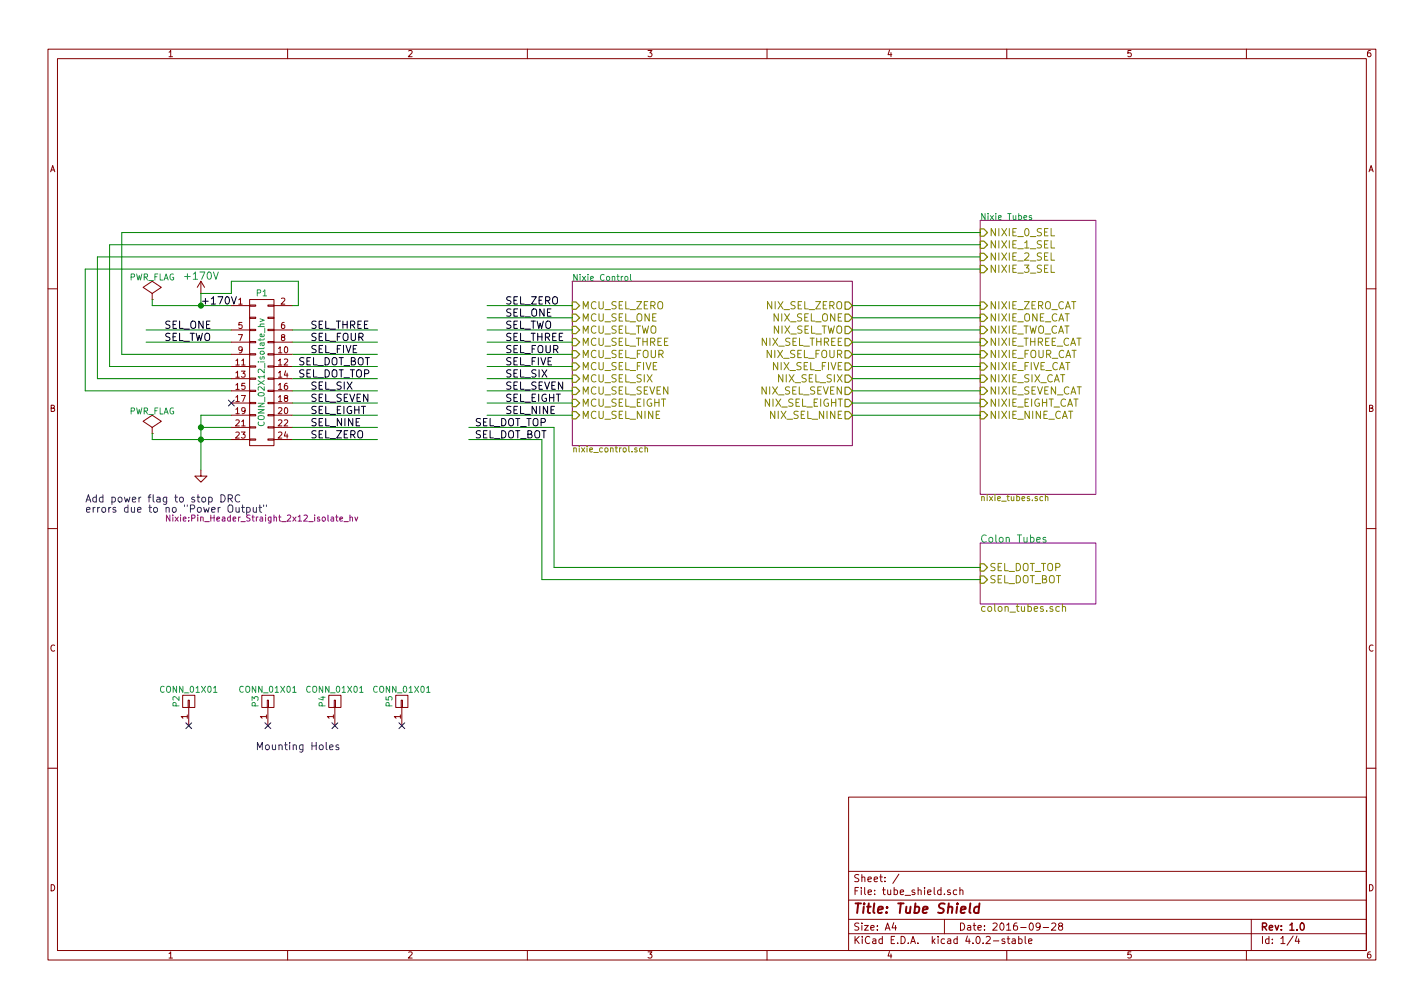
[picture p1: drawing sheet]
<svg xmlns="http://www.w3.org/2000/svg" width="297mm" height="210mm" viewBox="0 0 297 210" stroke-linecap="round" stroke-linejoin="round" font-family="sans-serif">
<g fill="none" stroke="#840000" stroke-width=".21">
<path d="M10 10.3h277v189.9h-277zM12 12.2h273v186.1h-273zM60 10.3v1.9M110 10.3v1.9M160 10.3v1.9M210 10.3v1.9M260 10.3v1.9M41.9 58.7l-.8 1.2M41.9 58.7v2.5M41.9 58.7l.8 1.2M10 60.2h2M31.7 62.5h.1"/>
<path d="M31.7 61.2l2-1.3-2-1.2-1.9 1.2 1.9 1.3v1.3M48.3 63.7h3.8M48.3 68.8h3.8M48.3 71.4h3.8M48.3 73.9h3.8M48.3 76.4h3.8M48.3 79h3.8M52.1 78.9h1.2v.2h-1.2zM52.1 76.3h1.2v.3h-1.2zM52.1 73.8h1.2v.2h-1.2zM52.1 71.2h1.2v.3h-1.2zM52.1 68.7h1.2v.3h-1.2z"/>
<path d="M52.1 66.2h1.2v.2h-1.2zM52.1 63.6h1.2v.3h-1.2zM52.1 62.5h5v30.5h-5zM55.9 78.9h1.2v.2h-1.2zM55.9 76.3h1.2v.3h-1.2zM55.9 73.8h1.2v.2h-1.2zM55.9 71.2h1.2v.3h-1.2zM55.9 68.7h1.2v.3h-1.2zM55.9 66.2h1.2v.2h-1.2zM55.9 63.6h1.2v.3h-1.2zM57.1 63.7h3.9M57.1 68.8h3.9"/>
<path d="M57.1 71.4h3.9M57.1 73.9h3.9M57.1 76.4h3.9M57.1 79h3.9M285 60.2h2M31.7 90.4h.1M31.7 89.1l2-1.2-2-1.3-1.9 1.3 1.9 1.2v1.3M41.9 98v1.3h1.3l-1.3 1.3-1.3-1.3h1.3M48.3 86.6h3.8M48.3 89.1h3.8M48.3 91.7h3.8M48.3 81.5h3.8"/>
<path d="M48.3 84.1h3.8M52.1 91.6h1.2v.2h-1.2zM52.1 89h1.2v.3h-1.2zM52.1 86.5h1.2v.2h-1.2zM52.1 83.9h1.2v.3h-1.2zM52.1 81.4h1.2v.3h-1.2zM55.9 91.6h1.2v.2h-1.2zM55.9 89h1.2v.3h-1.2zM55.9 86.5h1.2v.2h-1.2zM55.9 83.9h1.2v.3h-1.2zM55.9 81.4h1.2v.3h-1.2zM57.1 86.6h3.9"/>
<path d="M57.1 89.1h3.9M57.1 91.7h3.9M57.1 81.5h3.9M57.1 84.1h3.9M10 110.3h2M285 110.3h2M38.1 145h2.5v2.6h-2.5zM39.2 146h.3v1.6h-.3zM39.4 147.6v3.8M54.6 145h2.5v2.6h-2.5zM55.8 146h.2v1.6h-.2zM55.9 147.6v3.8"/>
<path d="M68.6 145h2.5v2.6h-2.5zM69.7 146h.3v1.6h-.3zM69.8 147.6v3.8M82.5 145h2.6v2.6h-2.6zM83.7 146h.2v1.6h-.2zM83.8 147.6v3.8M10 160.2h2M177 166.3h108v32h-108zM285 160.2h2M60 198.3v1.9M110 198.3v1.9M160 198.3v1.9"/>
<path d="M177 194.8h108M177 191.8h108M177 187.8h108M177 181.8h108M186.4 192.5l-.3 1h.9M186.8 193v1M187.5 182.3l-1.3 2M197 191.8v3M198.2 185.7l-.3-.1-.3 .2 .1 .2 .5 .2v.3h-.6M199.6 185.7l-.5-.1-.2 .3v.6l.2 .1 .5-.1M200.2 185.7l.2-.1 .4 .1 .1 .9M200.2 185.1v1.5"/>
<path d="M209.6 195.9l-.4-.1-.2 .2 .1 .3 .5 .1v.3h-.6M210 198.3v1.9M210.1 195.8h.5M210.3 195.3v1.3l.3 .2M211.2 195.9h.5l.1 .9M211.8 196.2l-.5 .1-.2 .2 .2 .3 .5-.1M212.5 195.9l.4-.1 .3 .3-.1 .6h-.6M212.5 195.3v1.5M213.8 195.3v1.3l.2 .2M214.6 196.3l.7-.1-.1-.3-.4-.1-.2 .2v.7h.6M217 193.2l-.3 .3h-.3l-.3-.3v-.4l.3-.3h.3l.3 .3a1.01 1.01 0 0 1-.5 1.2h-.2M217.6 193.5h1.1"/>
<path d="M219.4 192.7l.6-.2 .2 .5-.9 1h.9M221.1 193.2l-.3-.3 .1-.2 .2-.2 .4 .1 .2 .2-.1 .2-.5 .2-.3 .3v.2l.3 .3h.3l.3-.3v-.2l-.3-.3M260 198.3v1.9M261 191.8v6.5M269.7 195.2l-1.2 2M270.5 195.2l-.3 1.1h.9M270.9 195.8v1"/>
</g>
<path d="M271.3 192.7l.3-.2a.8 .8 0 0 1 .5 .8 .8 .8 0 0 1-.5 .7l-.4-.5z" fill="none" stroke="#840000" stroke-width=".3"/>
<path d="M204.2 189.2l-.2-.1a.67 .67 0 0 0-.8 .4v.8l.3 .1 .6-.1M204.3 188.4l-.2 2" fill="none" stroke="#840000" stroke-width=".41"/>
<path d="M119.4 58.7h58.4v34.3h-58.4zM204.5 46h24.1v57.1h-24.1zM35.4 107.4v1.3l-.7-1.3v1.3M70.9 108.3l.6-.2-.1-.2-.3-.1-.2 .2v.6h.5M71.7 108.8h1M73 108l.2-.2 .3 .1v.8M73 107.4v1.3M74 107.8l.3 .9 .3-.9M204.5 113.3h24.1v12.7h-24.1z" fill="none" stroke="#840084" stroke-width=".21"/>
<path d="M130.4 57.8l.3-.1 .3 .2v.4l-.3 .2-.3-.1zM131.5 57.2v1.1l.2 .2M215.2 45h-.3l-.2 .1v.2l.5 .1v.3h-.5M54.3 66.5l.8 .3-.8 .3M53.9 88a.56 .56 0 0 0 .6 .8 .56 .56 0 0 0 .5-.8M218.1 112.2l-.3-.1-.2 .2v.2l.5 .2v.3h-.5" fill="none" stroke="#008484" stroke-width=".21"/>
<path d="M134 93.5l-.4-.1-.2 .3 .1 .5h.5M134.5 93.5l.2-.1 .3 .1 .1 .8M134.5 93v1.3M217.5 103.7l-.4-.1-.2 .2 .1 .6h.5M218.1 103.7l.1-.1 .3 .1 .1 .7M218.1 103.2v1.2M221 126.6l-.5-.1-.3 .3 .2 .7h.6M221.6 126.7l.1-.1a.36 .36 0 0 1 .6 .1v.8M221.6 126v1.5" fill="none" stroke="#848400" stroke-width=".21"/>
<g fill="none" stroke="#848400" stroke-width=".25">
<path d="M204.5 47.7h.7l.8 .8-.8 .8h-.7zM204.5 50.3h.7l.8 .7-.8 .8h-.7zM204.5 52.8h.7l.8 .8-.8 .8h-.7zM204.5 55.4h.7l.8 .7-.8 .8h-.7zM119.4 63h.7l.8 .7-.8 .8h-.7zM119.4 65.5h.7l.8 .8-.8 .8h-.7zM119.4 68.1h.7l.8 .7-.8 .8h-.7zM119.4 70.6h.7l.8 .8-.8 .7h-.7zM119.4 73.1h.7l.8 .8-.8 .8h-.7zM119.4 75.7h.7l.8 .7-.8 .8h-.7zM119.4 78.2h.7l.8 .8-.8 .8h-.7zM176.3 63h.7l.8 .7-.8 .8h-.7z"/>
<path d="M176.3 65.5h.7l.8 .8-.8 .8h-.7zM176.3 68.1h.7l.8 .7-.8 .8h-.7zM176.3 70.6h.7l.8 .8-.8 .7h-.7zM176.3 73.1h.7l.8 .8-.8 .8h-.7zM176.3 75.7h.7l.8 .7-.8 .8h-.7zM176.3 78.2h.7l.8 .8-.8 .8h-.7zM204.5 65.5h.7l.8 .8-.8 .8h-.7zM204.5 68.1h.7l.8 .7-.8 .8h-.7zM204.5 70.6h.7l.8 .8-.8 .7h-.7zM204.5 73.1h.7l.8 .8-.8 .8h-.7zM204.5 75.7h.7l.8 .7-.8 .8h-.7zM204.5 78.2h.7l.8 .8-.8 .8h-.7z"/>
<path d="M204.5 63h.7l.8 .7-.8 .8h-.7zM119.4 80.8h.7l.8 .7-.8 .8h-.7zM119.4 83.3h.7l.8 .8-.8 .7h-.7zM119.4 85.8h.7l.8 .8-.8 .8h-.7zM176.3 80.8h.7l.8 .7-.8 .8h-.7zM176.3 83.3h.7l.8 .8-.8 .7h-.7zM176.3 85.8h.7l.8 .8-.8 .8h-.7zM204.5 80.8h.7l.8 .7-.8 .8h-.7zM204.5 83.3h.7l.8 .8-.8 .7h-.7zM204.5 85.8h.7l.8 .8-.8 .8h-.7zM204.5 117.6h.7l.8 .8-.8 .7h-.7zM204.5 120.1h.7l.8 .8-.8 .8h-.7z"/>
</g>
<g fill="none" stroke="#008400" stroke-width=".21">
<path d="M204.5 56.1h-186.7v25.4h30.5M204.5 53.6h-184.2v25.4h28M204.5 51h-181.6v25.4h25.4M204.5 48.5h-179.1v25.4h22.9M30.5 71.4h17.8M30.5 68.8h17.8M31.7 62.5v1.2h16.6M41.9 63.7v-2.5h6.4v-2.5h13.9v5h-1.2M61 79h17.7M61 76.4h17.7M61 73.9h17.7M61 71.4h17.7"/>
<path d="M61 68.8h17.7M101.6 79h17.8M101.6 76.4h17.8M101.6 73.9h17.8M101.6 71.4h17.8M101.6 68.8h17.8M101.6 66.3h17.8M101.6 63.7h17.8M177.8 79h26.7M177.8 76.4h26.7M177.8 73.9h26.7M177.8 71.4h26.7"/>
<path d="M177.8 68.8h26.7M177.8 66.3h26.7M177.8 63.7h26.7M31.7 90.4v1.3h16.6M41.9 89.1h6.4M48.3 86.6h-6.4v11.4M61 86.6h17.7M61 84.1h17.7M61 81.5h17.7M61 89.1h17.7M61 91.7h17.7M97.8 89.1h17.8v29.3h88.9"/>
<path d="M97.8 91.7h15.2v29.2h91.5M101.6 86.6h17.8M101.6 84.1h17.8M101.6 81.5h17.8M177.8 86.6h26.7M177.8 84.1h26.7M177.8 81.5h26.7"/>
</g>
<g fill="#008400" stroke="#008400" stroke-width=".25">
<circle cx="41.9" cy="91.7" r=".51"/>
<circle cx="41.9" cy="89.1" r=".51"/>
</g>
<path d="M47.7 83.5l1.2 1.2M48.9 83.5l-1.2 1.2M38.8 150.8l1.2 1.2M40 150.8l-1.2 1.2M55.3 150.8l1.2 1.2M56.5 150.8l-1.2 1.2M69.2 150.8l1.3 1.2M70.5 150.8l-1.3 1.2M83.2 150.8l1.2 1.2M84.4 150.8l-1.2 1.2" fill="none" stroke="#000084" stroke-width=".21"/>
<g fill="none" stroke="#0000c2" stroke-width=".21">
<path d="M46.1 103.2a.77 .77 0 0 1 .9 .8 .77 .77 0 0 1-.9 .7zM47.6 104l.7-.1 .2-.2-.1-.4-.2-.1h-.6v1.5M47.6 105.6a.5 .5 0 0 1 .6-.3 .5 .5 0 0 1 .4 .5l-.1 .8-.3 .3a.53 .53 0 0 1-.7-.6zM48 104l.5 .7M49.2 105.8l.1 1 .4 .1 .2-.2M49.9 105.8v1.1M50 103.3a.72 .72 0 0 0-1 .5 .72 .72 0 0 0 .7 .9l.3-.1M50.4 105.8h.6M50.6 105.3v1.3l.4 .3M51.5 105.9l.4-.1 .3 .3-.2 .7h-.5M51.5 105.8v1.6M52.8 105.8l.1 1 .4 .1 .2-.2"/>
<path d="M53.5 105.8v1.1M54 105.8h.6M54.2 105.3v1.3l.4 .3M55 105.3v.3M55.6 105.3v.3M68.8 155.9l.7-.2-.1-.3h-.4l-.2 .2v.7h.6M70.6 155.4h-.3l-.2 .2v.2l.5 .2v.3h-.5"/>
</g>
<path d="M48.3 61.9l.5 1.5 .5-1.5" fill="none" stroke="#000" stroke-width=".21"/>
<text font-size="2.8" fill="#840000" x="178" y="190.5">Title: Tube Shield</text>
<g font-size="2.1" fill="#848400">
<text x="206.4" y="49.3">NIXIE_0_SEL</text>
<text x="206.4" y="51.8">NIXIE_1_SEL</text>
<text x="206.4" y="54.4">NIXIE_2_SEL</text>
<text x="206.4" y="56.9">NIXIE_3_SEL</text>
<text x="121.3" y="64.5">MCU_SEL_ZERO</text>
<text x="159.9" y="64.5">NIX_SEL_ZERO</text>
<text x="206.4" y="64.5">NIXIE_ZERO_CAT</text>
<text x="121.3" y="67.1">MCU_SEL_ONE</text>
<text x="121.3" y="69.6">MCU_SEL_TWO</text>
<text x="160.9" y="69.6">NIX_SEL_TWO</text>
<text x="161.2" y="67.1">NIX_SEL_ONE</text>
<text x="206.4" y="67.1">NIXIE_ONE_CAT</text>
<text x="206.4" y="69.6">NIXIE_TWO_CAT</text>
<text x="121.3" y="72.1">MCU_SEL_THREE</text>
<text x="121.3" y="74.7">MCU_SEL_FOUR</text>
<text x="121.3" y="77.2">MCU_SEL_FIVE</text>
<text x="158.6" y="72.1">NIX_SEL_THREE</text>
<text x="159.8" y="74.7">NIX_SEL_FOUR</text>
<text x="161.1" y="77.2">NIX_SEL_FIVE</text>
<text x="206.4" y="72.1">NIXIE_THREE_CAT</text>
<text x="206.4" y="74.7">NIXIE_FOUR_CAT</text>
<text x="206.4" y="77.2">NIXIE_FIVE_CAT</text>
<text x="121.3" y="79.8">MCU_SEL_SIX</text>
<text x="121.3" y="82.3">MCU_SEL_SEVEN</text>
<text x="158.6" y="82.3">NIX_SEL_SEVEN</text>
<text x="162.4" y="79.8">NIX_SEL_SIX</text>
<text x="206.4" y="79.8">NIXIE_SIX_CAT</text>
<text x="206.4" y="82.3">NIXIE_SEVEN_CAT</text>
<text x="121.3" y="84.8">MCU_SEL_EIGHT</text>
<text x="121.3" y="87.4">MCU_SEL_NINE</text>
<text x="159.4" y="84.8">NIX_SEL_EIGHT</text>
<text x="160.8" y="87.4">NIX_SEL_NINE</text>
<text x="206.4" y="84.8">NIXIE_EIGHT_CAT</text>
<text x="206.4" y="87.4">NIXIE_NINE_CAT</text>
<text x="206.4" y="119.1">SEL_DOT_TOP</text>
<text x="206.4" y="121.7">SEL_DOT_BOT</text>
<text x="204.5" y="127.6">colon_tubes.sch</text>
</g>
<g font-size="2.1" fill="#008484">
<text x="38.8" y="58.3">+170V</text>
<text x="204.5" y="113.2">Colon Tubes</text>
</g>
<g font-size="2.1">
<text x="41.9" y="63.5">+170V</text>
<text x="105.4" y="63.5">SEL_ZERO</text>
<text x="34.3" y="68.6">SEL_ONE</text>
<text x="34.3" y="71.1">SEL_TWO</text>
<text x="64.8" y="68.6">SEL_THREE</text>
<text x="64.8" y="71.1">SEL_FOUR</text>
<text x="105.4" y="66">SEL_ONE</text>
<text x="105.4" y="68.6">SEL_TWO</text>
<text x="105.4" y="71.1">SEL_THREE</text>
<text x="62.2" y="76.2">SEL_DOT_BOT</text>
<text x="64.8" y="73.7">SEL_FIVE</text>
<text x="105.4" y="73.7">SEL_FOUR</text>
<text x="105.4" y="76.2">SEL_FIVE</text>
<text x="62.2" y="78.7">SEL_DOT_TOP</text>
<text x="64.8" y="81.3">SEL_SIX</text>
<text x="64.8" y="83.8">SEL_SEVEN</text>
<text x="105.4" y="78.7">SEL_SIX</text>
<text x="105.4" y="81.3">SEL_SEVEN</text>
<text x="105.4" y="83.8">SEL_EIGHT</text>
<text x="64.8" y="86.4">SEL_EIGHT</text>
<text x="64.8" y="88.9">SEL_NINE</text>
<text x="99.1" y="88.9">SEL_DOT_TOP</text>
<text x="105.4" y="86.4">SEL_NINE</text>
<text x="64.8" y="91.4">SEL_ZERO</text>
<text x="99.1" y="91.4">SEL_DOT_BOT</text>
</g>
<g font-size="2.1" fill="#0000c2">
<text x="17.8" y="104.8">Add power flag to stop DRC</text>
<text x="17.8" y="106.9">errors due to no &quot;Power Output&quot;</text>
<text x="53.3" y="156.5">Mounting Holes</text>
</g>
<g font-size="2.1" fill="#840000">
<text x="178" y="184">Sheet: /</text>
<text x="178" y="186.7">File: tube_shield.sch</text>
<text x="178" y="196.9">KiCad E.D.A. kicad 4.0.2-stable</text>
<text x="178" y="194.1">Size: A4</text>
<text x="200" y="194.1">Date: 2016-09-28</text>
<text x="263" y="194.1">Rev: 1.0</text>
<text x="263" y="196.9">Id: 1/4</text>
</g>
<g font-size="1.8" fill="#840000">
<text x="35" y="11.9">1</text>
<text x="85" y="11.9">2</text>
<text x="135" y="11.9">3</text>
<text x="185" y="11.9">4</text>
<text x="235" y="11.9">5</text>
<text x="285" y="11.9">6</text>
<text x="10.4" y="35.9">A</text>
<text x="285.4" y="35.9">A</text>
<text x="49.7" y="63.5">1</text>
<text x="58.6" y="63.5">2</text>
<text x="49.7" y="68.6">5</text>
<text x="49.7" y="71.1">7</text>
<text x="58.6" y="68.6">6</text>
<text x="58.6" y="71.1">8</text>
<text x="49.2" y="76.2">11</text>
<text x="49.7" y="73.7">9</text>
<text x="58.1" y="73.7">10</text>
<text x="58.1" y="76.2">12</text>
<text x="49.2" y="78.7">13</text>
<text x="49.2" y="81.3">15</text>
<text x="49.2" y="83.8">17</text>
<text x="58.1" y="78.7">14</text>
<text x="58.1" y="81.3">16</text>
<text x="58.1" y="83.8">18</text>
<text x="10.4" y="85.9">B</text>
<text x="49.2" y="88.9">21</text>
<text x="49.2" y="86.4">19</text>
<text x="58.1" y="86.4">20</text>
<text x="58.1" y="88.9">22</text>
<text x="285.4" y="85.9">B</text>
<text x="49.2" y="91.4">23</text>
<text x="58.1" y="91.4">24</text>
<text x="10.4" y="135.9">C</text>
<text x="285.4" y="135.9">C</text>
<text x="39.1" y="150" transform="rotate(-90 39.1 150)">1</text>
<text x="55.6" y="150" transform="rotate(-90 55.6 150)">1</text>
<text x="69.6" y="150" transform="rotate(-90 69.6 150)">1</text>
<text x="83.6" y="150" transform="rotate(-90 83.6 150)">1</text>
<text x="10.4" y="185.9">D</text>
<text x="285.4" y="185.9">D</text>
<text x="35" y="199.9">1</text>
<text x="85" y="199.9">2</text>
<text x="135" y="199.9">3</text>
<text x="185" y="199.9">4</text>
<text x="235" y="199.9">5</text>
<text x="285" y="199.9">6</text>
</g>
<g font-size="1.8" fill="#008484">
<text x="204.5" y="45.9">Nixie Tubes</text>
<text x="26.8" y="58.5">PWR_FLAG</text>
<text x="119.4" y="58.6">Nixie Control</text>
<text x="53.5" y="61.8">P1</text>
<text x="26.8" y="86.4">PWR_FLAG</text>
<text x="55.2" y="88.2" transform="rotate(-90 55.2 88.2)">CONN_02X12_isolate_hv</text>
<text x="33.7" y="144.5">CONN_01X01</text>
<text x="37.4" y="147.4" transform="rotate(-90 37.4 147.4)">P2</text>
<text x="50.2" y="144.5">CONN_01X01</text>
<text x="53.9" y="147.4" transform="rotate(-90 53.9 147.4)">P3</text>
<text x="64.2" y="144.5">CONN_01X01</text>
<text x="67.9" y="147.4" transform="rotate(-90 67.9 147.4)">P4</text>
<text x="78.2" y="144.5">CONN_01X01</text>
<text x="81.8" y="147.4" transform="rotate(-90 81.8 147.4)">P5</text>
</g>
<g font-size="1.8" fill="#848400">
<text x="119.4" y="94.3">nixie_control.sch</text>
<text x="204.5" y="104.5">nixie_tubes.sch</text>
</g>
<text font-size="1.8" fill="#840084" x="36.2" y="108.8">Nixie:Pin_Header_Straight_2x12_isolate_hv</text>
</svg>
